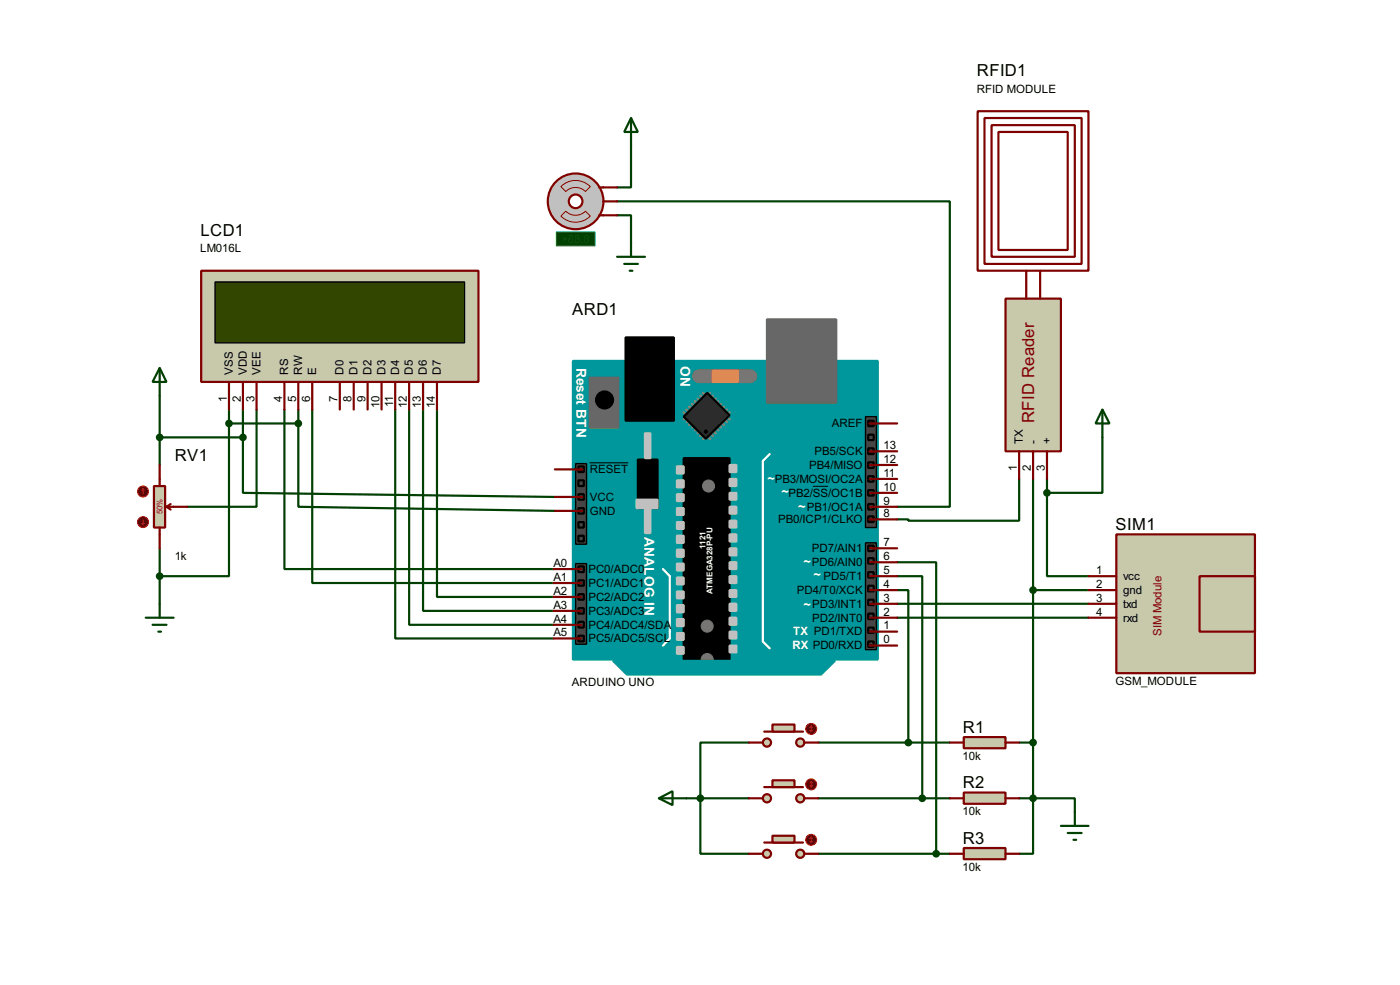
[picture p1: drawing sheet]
<svg xmlns="http://www.w3.org/2000/svg" width="256mm" height="180mm" viewBox="0 0 256 180" stroke-linecap="round" stroke-linejoin="round" font-family="sans-serif">
<g fill="none" stroke="#004000" stroke-width=".4">
<path d="M113.1 36.9h60.9v55.9h-9.6M113.1 39.4h2.5v5.1M115.6 26.7v7.6h-2.5M29.3 72.4v12.7M42 77.5v28h-12.7M42 75v2.5M42 77.5h12.7M44.5 75v5.1M47 75v17.8h-12.7M52.1 75v29.2h49.3M54.7 77.5v15.3l47 .7M54.7 75v2.5"/>
<path d="M57.2 75v31.7h44.2M72.4 75v41.9h29M75 75v39.4h26.4M77.5 75v36.8h23.9M80.1 75v34.3h21.3M29.3 80.1h15.2M44.5 80.1v10.1l57.2 .8M186.7 87.7v7.6h-20.3v-.2h-2M189.3 87.7v58.4M191.8 90.2v15.3h7.6M191.8 87.7v2.5M202 80.1v10.1h-10.2"/>
<path d="M29.3 100.4v10.1M164.4 108h2v27.9M164.4 105.5h4.6v40.6M164.4 102.9h7.1v53.4M164.4 113.1h35M164.4 110.5h35M189.3 108h10.1M137.2 135.9h-8.9v20.4h8.9M149.9 135.9h24.1M186.7 135.9h2.6M125.8 146.1h11.4M149.9 146.1h24.1"/>
<path d="M149.9 156.3h24.1M186.7 146.1h2.6M189.3 146.1v10.2h-2.6M189.3 146.1h7.6v2.5"/>
</g>
<path d="M105 66.1h55.8v54.6h-55.8z" fill="#00979c" stroke="#00979c" stroke-width=".4"/>
<g fill="#686767" stroke="#686767" stroke-width=".4">
<path d="M140.5 58.5h12.7v15.2h-12.7z"/>
<path d="M108 69.1h5.3v9.2h-5.3z"/>
</g>
<path d="M114.6 61.8h8.9v15.2h-8.9zM116.9 84.1h3.6v8.9h-3.6zM125.3 83.9h8.4v36.8h-8.4z" fill="#000" stroke="#000" stroke-width=".4"/>
<path d="M141 83.1l-1.2 1.3v33l1.2 1.3M121.5 104.2l1.2 1.3v11.4l-1.2 1.3" fill="none" stroke="#fff" stroke-width=".4"/>
<g fill="#c0c0c0" stroke="#c0c0c0" stroke-width=".4">
<path d="M133.7 85.1h1.2v1.3h-1.2z"/>
<path d="M133.7 87.7h1.2v1.3h-1.2z"/>
<path d="M133.7 90.2h1.2v1.3h-1.2z"/>
<path d="M133.7 92.8h1.2v1.2h-1.2z"/>
<path d="M133.7 95.3h1.2v1.3h-1.2z"/>
<path d="M133.7 97.8h1.2v1.3h-1.2z"/>
<path d="M133.7 100.4h1.2v1.3h-1.2z"/>
<path d="M133.7 102.9h1.2v1.3h-1.2z"/>
<path d="M133.7 105.5h1.2v1.2h-1.2z"/>
<path d="M133.7 108h1.2v1.3h-1.2z"/>
<path d="M133.7 110.5h1.2v1.3h-1.2z"/>
<path d="M133.7 113.1h1.2v1.3h-1.2z"/>
<path d="M133.7 115.6h1.2v1.3h-1.2z"/>
<path d="M133.7 118.2h1.2v1.2h-1.2z"/>
<path d="M124 85.4h1.3v1.3h-1.3z"/>
<path d="M124 87.9h1.3v1.3h-1.3z"/>
<path d="M124 90.5h1.3v1.2h-1.3z"/>
<path d="M124 93h1.3v1.3h-1.3z"/>
<path d="M124 95.6h1.3v1.2h-1.3z"/>
<path d="M124 98.1h1.3v1.3h-1.3z"/>
<path d="M124 100.6h1.3v1.3h-1.3z"/>
<path d="M124 103.2h1.3v1.2h-1.3z"/>
<path d="M124 105.7h1.3v1.3h-1.3z"/>
<path d="M124 108.3h1.3v1.2h-1.3z"/>
<path d="M124 110.8h1.3v1.3h-1.3z"/>
<path d="M124 113.3h1.3v1.3h-1.3z"/>
<path d="M124 115.9h1.3v1.2h-1.3z"/>
<path d="M124 118.4h1.3v1.3h-1.3z"/>
<path d="M116.6 91.5h3.9v1.5h-3.9z"/>
<path d="M118.2 79.3h1v4.6h-1z"/>
<path d="M118.2 93h1v4.6h-1z"/>
</g>
<circle cx="110.7" cy="73.2" r="1.55" fill="#000" stroke="#000" stroke-width=".4"/>
<path d="M128.1 68.9h9.4" fill="none" stroke="#757575" stroke-width="2.6"/>
<path d="M130.6 67.9h4.6v2h-4.6z" fill="#ff8000" stroke="#ff8000" stroke-width=".4"/>
<g fill="none" stroke="#808080" stroke-width=".45">
<path d="M125.3 75.5l.5 .5M125.8 75l.5 .5M125.8 76.3l-.5 .5M126.3 74.5l.5 .5M126.3 76.8l-.5 .5M126.8 74l.5 .5M126.8 77.3l-.5 .5M127.3 73.5l.5 .5M127.3 77.8l-.5 .5M127.8 73l.5 .5M127.8 78.3l-.5 .5M128.3 72.4l.5 .6"/>
<path d="M128.3 78.8l-.5 .5M128.8 71.9l.5 .5M128.8 79.3l-.5 .5M129.3 79.8l-.5 .5M129.6 79.8l.5 .5M130.1 79.3l.5 .5M130.1 71.9l-.5 .5M130.6 78.8l.5 .5M130.6 72.4l-.5 .6M131.1 78.3l.5 .5M131.1 73l-.5 .5M131.6 77.8l.5 .5"/>
<path d="M131.6 73.5l-.5 .5M132.1 77.3l.5 .5M132.1 74l-.5 .5M132.6 76.8l.6 .5M132.6 74.5l-.5 .5M133.2 76.3l.5 .5M133.2 75l-.6 .5M133.7 75.5l-.5 .5"/>
</g>
<path d="M129.6 71.9l4.1 4.1-4.4 4.3-4-4z" fill-rule="evenodd" fill="#2c2c2c" stroke="#000" stroke-width=".4"/>
<circle cx="129.3" cy="79" r=".3" fill="#000" stroke="#000" stroke-width=".18"/>
<path d="M158.6 76.3h2v20.3h-2z" fill="#464646" stroke="#000" stroke-width=".25"/>
<circle cx="129.5" cy="114.6" r="1.1" fill="#757575" stroke="#757575" stroke-width=".18"/>
<g fill="#464646" stroke="#000" stroke-width=".4">
<path d="M159.1 77h1v1h-1z"/>
<path d="M159.1 82.1h1v1h-1z"/>
<path d="M159.1 84.6h1v1.1h-1z"/>
<path d="M159.1 87.2h1v1h-1z"/>
<path d="M159.1 89.7h1v1h-1z"/>
<path d="M159.1 92.3h1v1h-1z"/>
<path d="M159.1 79.6h1v1h-1z"/>
<path d="M159.1 94.5h1v1.1h-1z"/>
</g>
<g fill="#757575" stroke="#757575" stroke-width=".18">
<circle cx="129.8" cy="89" r="1.1"/>
<circle cx="129.5" cy="120.7" r="1.1"/>
</g>
<path d="M112.3 121h40.7l-2.6 2.5h-35.5z" fill-rule="evenodd" fill="#00979c" stroke="#00979c" stroke-width=".4"/>
<g fill="#464646" stroke="#000" stroke-width=".25">
<path d="M105.5 84.9h2v14.7h-2z"/>
<path d="M158.6 99.4h2v19.5h-2z"/>
<path d="M105.5 103.2h2v14.7h-2z"/>
</g>
<g fill="#464646" stroke="#000" stroke-width=".4">
<path d="M106 87.9h1v1.1h-1z"/>
<path d="M106 93h1v1h-1z"/>
<path d="M106 98.1h1v1h-1z"/>
<path d="M106 95.6h1v1h-1z"/>
<path d="M106 90.5h1v1h-1z"/>
<path d="M106 85.4h1v1h-1z"/>
<path d="M159.1 99.9h1v1h-1z"/>
<path d="M159.1 102.2h1v1h-1z"/>
<path d="M159.1 104.7h1v1h-1z"/>
<path d="M159.1 107.2h1v1.1h-1z"/>
<path d="M159.1 109.8h1v1h-1z"/>
<path d="M159.1 112.3h1v1h-1z"/>
<path d="M159.1 114.9h1v1h-1z"/>
<path d="M159.1 117.4h1v1h-1z"/>
<path d="M106 103.7h1v1h-1z"/>
<path d="M106 106.2h1v1h-1z"/>
<path d="M106 108.8h1v1h-1z"/>
<path d="M106 111.3h1v1h-1z"/>
<path d="M106 113.8h1v1.1h-1z"/>
<path d="M106 116.4h1v1h-1z"/>
</g>
<g fill="none" stroke="#800000" stroke-width=".4">
<path d="M159.3 77.5h5.1M101.7 85.9h5M101.7 91h5M101.7 93.5h5M159.3 95.1h5.1M159.3 92.8h5.1M159.3 90.2h5.1M159.3 87.7h5.1M159.3 85.1h5.1M159.3 82.6h5.1M101.4 116.9h5.1M101.4 114.4h5.1"/>
<path d="M101.4 111.8h5.1M101.4 109.3h5.1M101.4 106.7h5.1M101.4 104.2h5.1M159.3 118.2h5.1M159.3 115.6h5.1M159.3 113.1h5.1M159.3 110.5h5.1M159.3 108h5.1M159.3 105.5h5.1M159.3 102.9h5.1M159.3 100.4h5.1"/>
</g>
<path d="M108 84.7h7.1M148.9 89h2.8" fill="none" stroke="#000" stroke-width=".18"/>
<path d="M36.9 49.6h50.8v20.3h-50.8z" fill="#c8c8aa" stroke="#800000" stroke-width=".4"/>
<path d="M39.4 51.6h45.7v11.2h-45.7z" fill="#324600" stroke="#000" stroke-width=".25"/>
<g fill="none" stroke="#800000" stroke-width=".4">
<path d="M42 69.9v5.1M44.5 69.9v5.1M47 69.9v5.1M52.1 69.9v5.1M54.7 69.9v5.1M57.2 69.9v5.1M62.3 69.9v5.1M64.8 69.9v5.1M67.4 69.9v5.1M69.9 69.9v5.1M72.4 69.9v5.1M75 69.9v5.1"/>
<path d="M77.5 69.9v5.1M80.1 69.9v5.1"/>
</g>
<circle cx="54.6" cy="77.5" r=".5" fill="#004000" stroke="#004000" stroke-width=".4"/>
<path d="M28.2 89h2.1v7.6h-2.1z" fill="#c8c8aa" stroke="#800000" stroke-width=".4"/>
<path d="M29.3 85.1v3.9M29.3 96.6v3.8M30.5 92.8l.8 .5M30.5 92.8h3.8M31.3 92.3l-.8 .5" fill="none" stroke="#800000" stroke-width=".4"/>
<circle cx="26.2" cy="90" r="1" fill="#400000" stroke="#f00" stroke-width=".2"/>
<path d="M26.2 89.5l-.2 .2M26.2 89.5l.3 .2M26.2 89.5v1" fill="none" stroke="#f00" stroke-width=".2"/>
<circle cx="26.2" cy="95.6" r="1" fill="#400000" stroke="#f00" stroke-width=".2"/>
<path d="M26 95.8l.2 .3M26.2 95.1v1M26.5 95.8l-.3 .3" fill="none" stroke="#f00" stroke-width=".2"/>
<g fill="#c8c8aa" stroke="#800000" stroke-width=".4">
<path d="M204.5 97.8h25.4v25.4h-25.4z"/>
<path d="M219.8 105.5h10.1v10.1h-10.1z"/>
</g>
<path d="M199.4 105.5h5.1M199.4 108h5.1M199.4 113.1h5.1M199.4 110.5h5.1" fill="none" stroke="#800000" stroke-width=".4"/>
<path d="M184.2 54.7h10.2v27.9h-10.2z" fill="#c8c8aa" stroke="#800000" stroke-width=".4"/>
<path d="M179.1 20.4h20.3v29.2h-20.3zM180.4 21.6h17.8v26.7h-17.8zM181.7 22.9h15.2v24.1h-15.2zM182.9 24.2h12.7v21.6h-12.7zM188 49.6v5.1M190.6 49.6v5.1M186.7 82.6v5.1M189.3 82.6v5.1M191.8 82.6v5.1" fill="none" stroke="#800000" stroke-width=".4"/>
<circle cx="105.4" cy="36.9" r="5.1" fill="#c0c0c0" stroke="#800000" stroke-width=".4"/>
<circle cx="105.4" cy="36.9" r="1.25" fill="#feffff" stroke="#800000" stroke-width=".4"/>
<path d="M109.8 34.3h.7M109.8 39.4h.7" fill="none" stroke="#800000" stroke-width=".4"/>
<path d="M101.9 42.5h7.1v2.5h-7.1z" fill="#004000" stroke="#0f0" stroke-width=".2"/>
<path d="M102.8 34.2a3.8 3.8 0 0 1 5.4 0l-.9 .9a2.54 2.54 0 0 0-3.6 0zM103.7 38.7a2.54 2.54 0 0 0 3.6 0l.9 .9a3.8 3.8 0 0 1-5.4 0z" fill="none" stroke="#800000" stroke-width=".18"/>
<path d="M110.5 36.9h2.6M110.5 34.3h2.6M110.5 39.4h2.6" fill="none" stroke="#800000" stroke-width=".4"/>
<path d="M115.6 21.6l1.3 2.6h-2.5zM115.6 21.6v5.1M113.1 47h5.1M114.4 48.3h2.5M115.4 49.6h.5M115.6 44.5v2.5" fill="none" stroke="#004000" stroke-width=".4"/>
<g fill="#c8c8aa" stroke="#800000" stroke-width=".4">
<circle cx="146.6" cy="135.9" r=".75"/>
<circle cx="140.5" cy="135.9" r=".75"/>
</g>
<path d="M140 133.9h7.1" fill="none" stroke="#800000" stroke-width=".4"/>
<path d="M141.5 132.6h4.1v1.3h-4.1z" fill="#c8c8aa" stroke="#800000" stroke-width=".4"/>
<path d="M137.2 135.9h2.6M147.4 135.9h2.5" fill="none" stroke="#800000" stroke-width=".4"/>
<circle cx="148.6" cy="133.4" r="1" fill="#400000" stroke="#f00" stroke-width=".2"/>
<path d="M148.4 133.7l.2 .2M148.6 132.9v1M148.6 132.9l-.2 .3M148.6 132.9l.3 .3M148.9 133.7l-.3 .2" fill="none" stroke="#f00" stroke-width=".2"/>
<g fill="#c8c8aa" stroke="#800000" stroke-width=".4">
<circle cx="146.6" cy="146.1" r=".75"/>
<circle cx="140.5" cy="146.1" r=".75"/>
</g>
<path d="M140 144.1h7.1" fill="none" stroke="#800000" stroke-width=".4"/>
<path d="M141.5 142.8h4.1v1.3h-4.1z" fill="#c8c8aa" stroke="#800000" stroke-width=".4"/>
<path d="M137.2 146.1h2.6M147.4 146.1h2.5" fill="none" stroke="#800000" stroke-width=".4"/>
<circle cx="148.6" cy="143.6" r="1" fill="#400000" stroke="#f00" stroke-width=".2"/>
<path d="M148.4 143.8l.2 .3M148.6 143.1v1M148.6 143.1l-.2 .2M148.6 143.1l.3 .2M148.9 143.8l-.3 .3" fill="none" stroke="#f00" stroke-width=".2"/>
<g fill="#c8c8aa" stroke="#800000" stroke-width=".4">
<circle cx="146.6" cy="156.3" r=".75"/>
<circle cx="140.5" cy="156.3" r=".75"/>
</g>
<path d="M140 154.2h7.1" fill="none" stroke="#800000" stroke-width=".4"/>
<path d="M141.5 153h4.1v1.2h-4.1z" fill="#c8c8aa" stroke="#800000" stroke-width=".4"/>
<path d="M137.2 156.3h2.6M147.4 156.3h2.5" fill="none" stroke="#800000" stroke-width=".4"/>
<circle cx="148.6" cy="153.7" r="1" fill="#400000" stroke="#f00" stroke-width=".2"/>
<path d="M148.4 154l.2 .2M148.6 153.2v1M148.6 153.2l-.2 .3M148.6 153.2l.3 .3M148.9 154l-.3 .2" fill="none" stroke="#f00" stroke-width=".2"/>
<circle cx="128.3" cy="146.1" r=".5" fill="#004000" stroke="#004000" stroke-width=".4"/>
<path d="M120.7 146.1l2.5-1.3v2.6zM120.7 146.1h5.1" fill="none" stroke="#004000" stroke-width=".4"/>
<path d="M176.6 134.9h7.6v2.1h-7.6z" fill="#c8c8aa" stroke="#800000" stroke-width=".4"/>
<path d="M174 135.9h2.6M184.2 135.9h2.5" fill="none" stroke="#800000" stroke-width=".4"/>
<path d="M176.6 145.1h7.6v2h-7.6z" fill="#c8c8aa" stroke="#800000" stroke-width=".4"/>
<path d="M174 146.1h2.6M184.2 146.1h2.5" fill="none" stroke="#800000" stroke-width=".4"/>
<path d="M176.6 155.2h7.6v2.1h-7.6z" fill="#c8c8aa" stroke="#800000" stroke-width=".4"/>
<path d="M174 156.3h2.6M184.2 156.3h2.5" fill="none" stroke="#800000" stroke-width=".4"/>
<g fill="#004000" stroke="#004000" stroke-width=".4">
<circle cx="166.4" cy="135.9" r=".5"/>
<circle cx="168.9" cy="146.1" r=".5"/>
<circle cx="171.5" cy="156.3" r=".5"/>
<circle cx="189.2" cy="146.1" r=".5"/>
<circle cx="189.2" cy="108" r=".5"/>
<circle cx="189.2" cy="135.9" r=".5"/>
<circle cx="191.8" cy="90.2" r=".5"/>
<circle cx="44.5" cy="80.1" r=".5"/>
<circle cx="41.9" cy="77.5" r=".5"/>
<circle cx="29.2" cy="80.1" r=".5"/>
<circle cx="29.2" cy="105.5" r=".5"/>
</g>
<path d="M29.3 67.4l1.2 2.5h-2.5zM29.3 67.4v5M202 75l1.3 2.5h-2.6zM202 75v5.1M26.7 113.1h5.1M28 114.4h2.5M29 115.6h.5M29.3 110.5v2.6M194.4 151.2h5M195.6 152.5h2.6M196.7 153.7h.5M196.9 148.6v2.6" fill="none" stroke="#004000" stroke-width=".4"/>
<g font-size="3.4">
<text x="179" y="14">RFID1</text>
<text x="36.7" y="43.2">LCD1</text>
<text x="104.8" y="57.7">ARD1</text>
<text x="32.1" y="84.3">RV1</text>
<text x="204.4" y="97">SIM1</text>
<text x="176.4" y="134.1">R1</text>
<text x="176.4" y="144.3">R2</text>
<text x="176.4" y="154.4">R3</text>
</g>
<text font-size="3.4" fill="#800000" x="189.4" y="77.4" transform="rotate(-90 189.4 77.4)">RFID Reader</text>
<g font-size="2.8" fill="#fff">
<text x="105.6" y="67.4" transform="rotate(90 105.6 67.4)">Reset BTN</text>
<text x="124.7" y="67" transform="rotate(90 124.7 67)">ON</text>
<text x="118.1" y="98.3" transform="rotate(90 118.1 98.3)">ANALOG IN</text>
</g>
<g font-size="2.7" fill="#fff">
<text x="140.6" y="88.4">~</text>
<text x="143.2" y="90.8">~</text>
<text x="146.2" y="93.5">~</text>
<text x="147.2" y="103.7">~</text>
<text x="149" y="106">~</text>
<text x="147.2" y="111.5">~</text>
</g>
<g font-size="2.4">
<text x="178.9" y="16.9">RFID MODULE</text>
<text x="36.7" y="46.2">LM016L</text>
<text x="42.6" y="68.6" transform="rotate(-90 42.6 68.6)">VSS</text>
<text x="45.2" y="68.6" transform="rotate(-90 45.2 68.6)">VDD</text>
<text x="47.7" y="68.6" transform="rotate(-90 47.7 68.6)">VEE</text>
<text x="52.8" y="68.6" transform="rotate(-90 52.8 68.6)">RS</text>
<text x="55.4" y="68.6" transform="rotate(-90 55.4 68.6)">RW</text>
<text x="57.9" y="68.6" transform="rotate(-90 57.9 68.6)">E</text>
<text x="63" y="68.6" transform="rotate(-90 63 68.6)">D0</text>
<text x="65.5" y="68.6" transform="rotate(-90 65.5 68.6)">D1</text>
<text x="68.1" y="68.6" transform="rotate(-90 68.1 68.6)">D2</text>
<text x="70.6" y="68.6" transform="rotate(-90 70.6 68.6)">D3</text>
<text x="73.1" y="68.6" transform="rotate(-90 73.1 68.6)">D4</text>
<text x="75.7" y="68.6" transform="rotate(-90 75.7 68.6)">D5</text>
<text x="78.2" y="68.6" transform="rotate(-90 78.2 68.6)">D6</text>
<text x="80.8" y="68.6" transform="rotate(-90 80.8 68.6)">D7</text>
<text x="41.6" y="73.6" transform="rotate(-90 41.6 73.6)">1</text>
<text x="44.1" y="73.6" transform="rotate(-90 44.1 73.6)">2</text>
<text x="46.6" y="73.6" transform="rotate(-90 46.6 73.6)">3</text>
<text x="51.7" y="73.6" transform="rotate(-90 51.7 73.6)">4</text>
<text x="54.3" y="73.6" transform="rotate(-90 54.3 73.6)">5</text>
<text x="56.8" y="73.6" transform="rotate(-90 56.8 73.6)">6</text>
<text x="61.9" y="73.6" transform="rotate(-90 61.9 73.6)">7</text>
<text x="64.4" y="73.6" transform="rotate(-90 64.4 73.6)">8</text>
<text x="67" y="73.6" transform="rotate(-90 67 73.6)">9</text>
<text x="69.5" y="74.7" transform="rotate(-90 69.5 74.7)">10</text>
<text x="72" y="74.5" transform="rotate(-90 72 74.5)">11</text>
<text x="74.6" y="74.7" transform="rotate(-90 74.6 74.7)">12</text>
<text x="77.1" y="74.7" transform="rotate(-90 77.1 74.7)">13</text>
<text x="79.7" y="74.7" transform="rotate(-90 79.7 74.7)">14</text>
<text x="149.2" y="83.3">PB5/SCK</text>
<text x="152.4" y="78.2">AREF</text>
<text x="161.9" y="82.2">13</text>
<text x="187.4" y="81.3" transform="rotate(-90 187.4 81.3)">TX</text>
<text x="190" y="81.3" transform="rotate(-90 190 81.3)">-</text>
<text x="192.5" y="81.3" transform="rotate(-90 192.5 81.3)">+</text>
<text x="108" y="86.6">RESET</text>
<text x="141.9" y="88.4">PB3/MOSI/OC2A</text>
<text x="148.2" y="85.8">PB4/MISO</text>
<text x="161.9" y="89.8">10</text>
<text x="161.9" y="87.3">11</text>
<text x="161.9" y="84.7">12</text>
<text x="186.3" y="86.2" transform="rotate(-90 186.3 86.2)">1</text>
<text x="188.9" y="86.2" transform="rotate(-90 188.9 86.2)">2</text>
<text x="191.4" y="86.3" transform="rotate(-90 191.4 86.3)">3</text>
<text x="108" y="91.7">VCC</text>
<text x="108" y="94.2">GND</text>
<text x="142.5" y="95.8">PB0/ICP1/CLKO</text>
<text x="144.4" y="90.9">PB2/SS/OC1B</text>
<text x="147.8" y="93.5">PB1/OC1A</text>
<text x="161.9" y="94.7">8</text>
<text x="161.9" y="92.4">9</text>
<text x="148.7" y="101.1">PD7/AIN1</text>
<text x="161.9" y="100">7</text>
<text x="32" y="102.5">1k</text>
<text x="101.4" y="106.3">A1</text>
<text x="101.4" y="103.8">A0</text>
<text x="107.8" y="107.4">PC1/ADC1</text>
<text x="107.8" y="104.9">PC0/ADC0</text>
<text x="148.7" y="103.6">PD6/AIN0</text>
<text x="150.9" y="106.2">PD5/T1</text>
<text x="161.9" y="107.6">4</text>
<text x="161.9" y="105.1">5</text>
<text x="161.9" y="102.5">6</text>
<text x="200.8" y="105.1">1</text>
<text x="200.8" y="107.6">2</text>
<text x="205.8" y="106.2">vcc</text>
<text x="101.4" y="114">A4</text>
<text x="101.4" y="111.4">A3</text>
<text x="101.4" y="108.9">A2</text>
<text x="107.8" y="112.5">PC3/ADC3</text>
<text x="107.8" y="110">PC2/ADC2</text>
<text x="146" y="108.7">PD4/T0/XCK</text>
<text x="148.8" y="113.8">PD2/INT0</text>
<text x="148.8" y="111.2">PD3/INT1</text>
<text x="161.9" y="112.7">2</text>
<text x="161.9" y="110.1">3</text>
<text x="200.8" y="112.7">4</text>
<text x="200.8" y="110.1">3</text>
<text x="205.8" y="108.7">gnd</text>
<text x="205.8" y="113.8">rxd</text>
<text x="205.8" y="111.2">txd</text>
<text x="101.4" y="116.5">A5</text>
<text x="107.8" y="117.6">PC5/ADC5/SCL</text>
<text x="107.8" y="115.1">PC4/ADC4/SDA</text>
<text x="161.9" y="117.8">0</text>
<text x="161.9" y="115.2">1</text>
<text x="104.8" y="125.6">ARDUINO UNO</text>
<text x="204.3" y="125.3">GSM_MODULE</text>
<text x="176.4" y="139.1">10k</text>
<text x="176.4" y="149.2">10k</text>
<text x="176.4" y="159.4">10k</text>
</g>
<text font-size="2.4" fill="#008000" x="102.9" y="44.4">+88.8</text>
<g font-size="2.4" fill="#fff">
<text x="145.2" y="118.9">RX PD0/RXD</text>
<text x="145.3" y="116.3">TX PD1/TXD</text>
</g>
<text font-size="2.4" fill="#800000" x="212.8" y="116.4" transform="rotate(-90 212.8 116.4)">SIM Module</text>
<g font-size="1.7" fill="#fff">
<text x="129.3" y="100.4" transform="rotate(-90 129.3 100.4)">1121</text>
<text x="130.6" y="108.7" transform="rotate(-90 130.6 108.7)">ATMEGA328P-PU</text>
</g>
<text font-size="1.6" fill="#c00000" x="29.7" y="94.2" transform="rotate(-90 29.7 94.2)">50%</text>
</svg>
